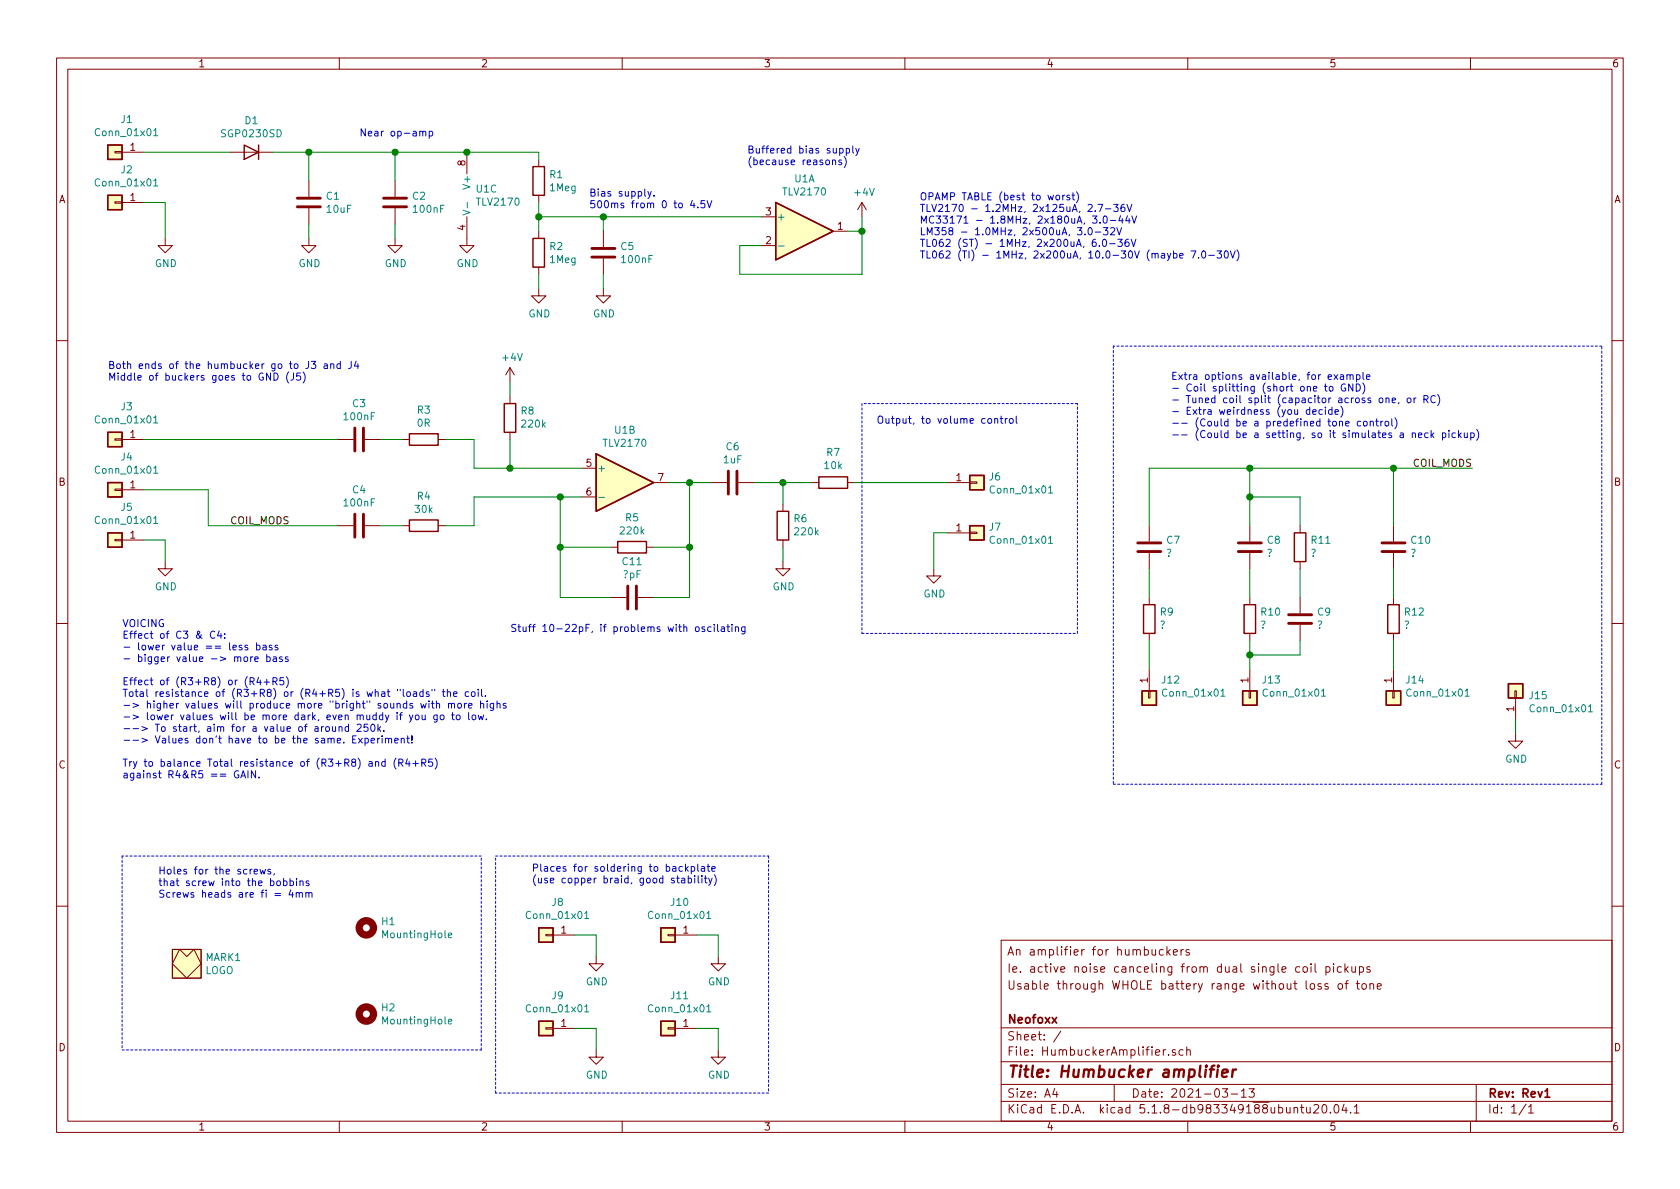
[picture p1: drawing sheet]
<svg xmlns="http://www.w3.org/2000/svg" width="297mm" height="210mm" viewBox="0 0 297 210" stroke-linecap="round" stroke-linejoin="round" font-family="sans-serif">
<g fill="none" stroke="#840000" stroke-width=".18">
<path d="M10 10.3h277v189.9h-277zM12 12.2h273v186.1h-273zM60 10.3v1.9M110 10.3v1.9M160 10.3v1.9M210 10.3v1.9M260 10.3v1.9M20.3 35.7h1.3v.2h-1.3zM20.3 26.8h1.3v.2h-1.3zM21.6 35.8h3.8M21.6 26.9h3.8M40.6 26.9h7.7"/>
<path d="M54.6 32v2.8M54.6 36.8v2.8M69.8 32v2.8M69.8 36.8v2.8M82.5 38.3v5.1h1.3l-1.3 1.3-1.2-1.3h1.2M82.5 26.9v3.8M95.2 28.2v1.3M95.2 34.5v1.3M134.6 38.3h2.6M152.4 35.8l-.8 1.3M152.4 35.8v2.5M152.4 35.8l.8 1.3"/>
<path d="M29.2 42.2v1.2h1.3l-1.3 1.3-1.3-1.3h1.3M54.6 42.2v1.2h1.3l-1.3 1.3-1.3-1.3h1.3M69.8 42.2v1.2h1.3l-1.3 1.3-1.2-1.3h1.2M95.2 51v1.3h1.3l-1.3 1.3-1.2-1.3h1.2M95.2 40.9v1.3M95.2 47.2v1.3M106.7 51v1.3h1.2l-1.2 1.3-1.3-1.3h1.3M106.7 40.9v2.8M106.7 45.7v2.8M134.6 43.4h2.6M147.3 40.9h2.6M10 60.2h2"/>
<path d="M20.3 77.6h1.3v.2h-1.3zM21.6 77.7h3.8M59.7 77.7h2.8M64.5 77.7h2.8M71.1 77.7h1.3M77.5 77.7h1.2M90.2 65l-.8 1.3M90.2 65v2.6M90.2 70.1v1.3M90.2 76.4v1.3M90.2 65l.7 1.3M285 60.2h2"/>
<path d="M20.3 95.4h1.3v.2h-1.3zM20.3 86.5h1.3v.2h-1.3zM21.6 95.5h3.8M21.6 86.6h3.8M29.2 99.3v1.3h1.3l-1.3 1.2-1.3-1.2h1.3M59.7 93h2.8M64.5 93h2.8M71.1 93h1.3M77.5 93h1.2M102.9 82.8h2.5M102.9 87.9h2.5M107.9 96.8h1.3"/>
<path d="M114.3 96.8h1.3M115.6 85.3h2.5M125.7 85.3h2.8M130.6 85.3h2.7M138.4 99.3v1.3h1.3l-1.3 1.2-1.2-1.2h1.2M138.4 89.1v1.3M138.4 95.5v1.3M143.5 85.3h1.3M149.9 85.3h1.2M167.6 85.3h3.8M167.6 94.2h3.8M171.4 94.1h1.3v.3h-1.3z"/>
<path d="M171.4 85.2h1.3v.3h-1.3zM203.2 93v2.8M203.2 97.8v2.8M221 93v2.8M221 97.8v2.8M229.9 93v1.2M229.9 99.3v1.3M246.4 93v2.8M246.4 97.8v2.8M10 110.3h2M107.9 105.7h2.8M112.8 105.7h2.8"/>
<path d="M165.1 100.6v1.2h1.3l-1.3 1.3-1.3-1.3h1.3M203.2 105.7v1.2M203.2 112v1.3M203.2 118.4v3.8M221 105.7v1.2M221 112v1.3M221 118.4v3.8M229.9 105.7v2.8M229.9 110.5v2.8M246.4 105.7v1.2M246.4 112v1.3M246.4 118.4v3.8"/>
<path d="M285 110.3h2M203.1 122.2h.2v1.2h-.2zM220.9 122.2h.2v1.2h-.2zM246.3 122.2h.2v1.2h-.2zM267.8 122.2h.3v1.2h-.3zM268 129.8v1.3h1.2l-1.2 1.2-1.3-1.2h1.3M268 123.4v3.8M10 160.2h2M30.5 167.9h5.1v5.1h-5.1zM31.7 167.9l1.3 1.3 1.3-1.3 1.3 2.5-2.6 2.6-2.5-2.6zM96.5 165.2h1.3v.3h-1.3zM97.8 165.3h3.8"/>
<path d="M105.4 169.2v1.2h1.3l-1.3 1.3-1.3-1.3h1.3M118.1 165.2h1.3v.3h-1.3zM119.4 165.3h3.8M127 169.2v1.2h1.3l-1.3 1.3-1.3-1.3h1.3M177 166.3h108v32h-108zM205.7 168l-.4-.1-.3 .3 .1 .6h.6M206.3 167.4v1.5M206.5 168.3l.4 .6M206.9 167.9l-.6 .6M207.5 168.4l.7-.1-.1-.3-.4-.1-.2 .2v.7h.6M208.8 167.9v1M209.2 167.9l-.4 .3"/>
<path d="M210.3 168a.37 .37 0 0 0-.6 .1l.1 .2 .5 .2v.1l-.2 .3-.4-.1M229.8 171l-.4-.1-.3 .3 .1 .6 .2 .1h.4M230.5 171.1l.2-.2 .4 .2v.7l-.2 .1-.4-.1zM231.7 174.1l.3-.2 .4 .2v.7l-.2 .1-.5-.1zM231.8 170.4v.2M231.8 170.9v1M232.5 170.4v1.3l.2 .2M233.6 174l-.4-.1-.2 .2 .1 .3 .5 .1v.3h-.6M234.4 171l.5-.1 .3 .3-.2 .7h-.6M234.4 170.9v1.5M234.8 174l-.4-.1-.2 .2 .1 .3 .5 .1v.3h-.6M235.8 170.4v.2"/>
<path d="M235.8 170.9v1M236.7 174.1l.2-.2 .4 .2 .1 .5-.2 .2-.3 .1-.2-.1zM237.2 171l-.5-.1-.3 .3 .2 .7h.6M237.8 173.9h.6M237.8 170.4v1.5M237.9 171.4l.5 .5M238.4 173.4l-.3 .1-.1 .2v1.2M238.4 170.9l-.6 .6M239 170.9l.1 1h.3l.2-.1M239.6 170.9v1M239.8 173.9h.6M240 173.4v1.3l.4 .2"/>
<path d="M240.4 171l.4-.1 .3 .3-.1 .6-.2 .1h-.4M240.4 170.9v1.5M240.9 174.1l.2-.2 .4 .2v.7l-.2 .1-.4-.1zM242.2 174.1l.1-.1a.37 .37 0 0 1 .6 .1v.8M242.2 171l-.3-.1-.2 .2v.3l.5 .1v.4h-.5M242.2 173.9v1M243.5 174.4l.7-.1-.1-.3-.4-.1-.2 .2 .1 .7h.5M285 160.2h2M60 198.3v1.9M96.5 181.7h1.3v.3h-1.3zM97.8 181.9h3.8M105.4 185.7v1.2h1.3l-1.3 1.3-1.3-1.3h1.3"/>
<path d="M110 198.3v1.9M118.1 181.7h1.3v.3h-1.3zM119.4 181.9h3.8M127 185.7v1.2h1.3l-1.3 1.3-1.3-1.3h1.3M160 198.3v1.9M177 194.8h108M177 191.8h108M177 187.8h108M177 181.8h108M186.5 192.5l-.4 1h1M186.8 193v1M187.6 182.3l-1.3 2"/>
<path d="M197 191.8v3M206.1 185.6l-.3 .1-.1 .2M206.6 186.5v.1M207.8 185.7l-.3-.1-.2 .2v.2l.5 .2v.3h-.5M209.2 185.7l-.4-.1-.3 .3v.6l.3 .1 .4-.1M209.8 185.7l.2-.1 .4 .1 .1 .9M209.8 185.1v1.5M210 198.3v1.9M216.1 192.5h.9l-.4 .6 .4 .1v.7l-.2 .1-.7-.1M217.7 193.5h1.1M219.5 193l.4-.5v1.5M219.5 194h.8"/>
<path d="M220.8 192.5h1l-.5 .6 .4 .1v.7l-.2 .1-.7-.1M228.8 196l.2-.2 .4 .1v.9M228.8 195.8v1M229.9 195.8h.6M230.1 195.3v1.3l.4 .2M231 195.8v.8a.37 .37 0 0 0 .6 .1M231.6 195.8v1M232.3 195.5l.2-.2h.4l.2 .2v.3v.2l-.9 .8h.9M233.9 195.4l.2-.1a.8 .8 0 0 1 .5 .8 .8 .8 0 0 1-.5 .7 1 1 0 0 1-.2-1.4zM235.2 196.7v.1M236 195.5l.2-.2a.8 .8 0 0 1 .5 .8 .8 .8 0 0 1-.5 .7l-.2-.1-.1-.4zM237.6 195.2l-.3 1.1h.9"/>
<path d="M238 195.8v1M238.8 196.7v.1M239.4 195.8l.5-.5v1.5M239.4 196.8h.9M260 198.3v1.9M261 191.8v6.5M269.8 195.2l-1.2 2M270.3 195.8l.4-.5v1.5M270.3 196.8h.8"/>
</g>
<path d="M273.2 193l.4-.5v1.5M273.2 194h.8" fill="none" stroke="#840000" stroke-width=".3"/>
<path d="M213.9 189.1h.8M214.7 188.4l-.4 .1-.1 .2-.2 1.7M215.3 189.1l-.2 1.3M215.4 188.4v.2l.1-.1-.1-.1v.2M216.1 189.8l1-.2-.1-.4-.5-.1-.4 .3v.9l.2 .1 .6-.1M218 189.1l-.2 1.3M218.6 189.1a.5 .5 0 0 0-.6 .4" fill="none" stroke="#840000" stroke-width=".41"/>
<g fill="none" stroke="#840000" stroke-width=".25">
<path d="M19 34.5h2.6v2.6h-2.6zM19 25.6h2.6v2.6h-2.6zM43.2 25.6l2.5 1.3-2.5 1.3zM45.7 25.6v2.6M94.2 29.5h2.1v5h-2.1zM137.2 35.8l10.1 5.1-10.1 5.1zM94.2 42.2h2.1v5h-2.1zM19 76.4h2.6v2.6h-2.6zM72.4 76.7h5.1v2h-5.1zM89.2 71.4h2v5h-2zM19 94.2h2.6v2.6h-2.6zM19 85.3h2.6v2.6h-2.6z"/>
<path d="M72.4 91.9h5.1v2.1h-5.1zM105.4 80.3l10.2 5-10.2 5.1zM109.2 95.8h5.1v2h-5.1zM137.4 90.4h2v5.1h-2zM144.8 84.3h5.1v2.1h-5.1zM171.4 93h2.6v2.5h-2.6zM171.4 84.1h2.6v2.5h-2.6zM228.9 94.2h2v5.1h-2zM202.2 106.9h2v5.1h-2zM220 106.9h2v5.1h-2zM245.4 106.9h2v5.1h-2zM201.9 122.2h2.6v2.5h-2.6z"/>
<path d="M219.7 122.2h2.5v2.5h-2.5zM245.1 122.2h2.5v2.5h-2.5zM266.7 120.9h2.5v2.5h-2.5zM95.2 164.1h2.6v2.5h-2.6zM116.8 164.1h2.6v2.5h-2.6zM95.2 180.6h2.6v2.5h-2.6zM116.8 180.6h2.6v2.5h-2.6z"/>
</g>
<g fill="none" stroke="#840000" stroke-width=".51">
<path d="M52.6 36.6h4M52.6 35h4M67.8 36.6h4.1M67.8 35h4.1M104.6 45.5h4.1M104.6 43.9h4.1M62.7 75.7v4.1M64.3 75.7v4.1M62.7 90.9v4.1M64.3 90.9v4.1M128.8 83.3v4.1M130.3 83.3v4.1"/>
<path d="M201.2 96h4M201.2 97.5h4M218.9 96h4.1M218.9 97.5h4.1M244.3 96h4.1M244.3 97.5h4.1M111 103.6v4.1M112.5 103.6v4.1M227.8 108.7h4.1M227.8 110.2h4.1"/>
</g>
<g fill="#ffffc2" stroke="#ffffc2" stroke-width=".18">
<path d="M201.9 122.2h2.6v2.5h-2.6z"/>
<path d="M219.7 122.2h2.5v2.5h-2.5z"/>
<path d="M245.1 122.2h2.5v2.5h-2.5z"/>
<path d="M19 94.2h2.6v2.6h-2.6z"/>
<path d="M95.2 164.1h2.6v2.5h-2.6z"/>
<path d="M95.2 180.6h2.6v2.5h-2.6z"/>
<path d="M171.4 93h2.6v2.5h-2.6z"/>
<path d="M171.4 84.1h2.6v2.5h-2.6z"/>
<path d="M116.8 164.1h2.6v2.5h-2.6z"/>
<path d="M19 85.3h2.6v2.6h-2.6z"/>
<path d="M19 76.4h2.6v2.6h-2.6z"/>
<path d="M19 34.5h2.6v2.6h-2.6z"/>
<path d="M19 25.6h2.6v2.6h-2.6z"/>
<path d="M116.8 180.6h2.6v2.5h-2.6z"/>
<path d="M30.5 167.9h5.1v5.1h-5.1z"/>
<path d="M266.7 120.9h2.5v2.5h-2.5z"/>
<path d="M105.4 80.3l10.2 5-10.2 5.1z"/>
<path d="M137.2 35.8l10.1 5.1-10.1 5.1z"/>
</g>
<g fill="none" stroke="#008484" stroke-width=".18">
<path d="M27.2 32l.3-.4v1.3M27.2 23.1l.3-.4v1.3M27.2 32.9h.7M27.2 24h.7M81.8 37.2l1.3 .4-1.3 .4M82.6 35.8v.9M137.6 43.5h1M27.2 73.9l.3-.4v1.3M27.2 74.8h.7M27.2 91.7l.3-.4v1.3M27.2 82.8l.3-.4v1.3M27.2 92.6h.7"/>
<path d="M27.2 83.7h.7M105.9 88h1M185.4 95.2l.4-.4v1.3M185.4 86.3l.4-.4v1.3M185.4 96.1h.7M185.4 87.2h.7M215.9 122.2l.3-.4v1.3M215.9 123.1h.7M233.7 122.2l.3-.4v1.3M233.7 123.1h.7M259.1 122.2l.3-.4v1.3M259.1 123.1h.7"/>
<path d="M280.8 125l.4-.4v1.3M280.8 125.9h.8M79.3 165.4l.6-.1-.1-.3h-.3l-.2 .2v.6h.5M103.4 161.5l.3-.3v1.2M103.4 178l.3-.3v1.2M103.4 162.4h.7M103.4 178.9h.7M125 161.5l.3-.3v1.2M125 178l.3-.3v1.2M125 162.4h.7M125 178.9h.7M79.3 180.6l.6-.1-.1-.2-.3-.1-.2 .2v.6h.5"/>
</g>
<g fill="none" stroke="#840000" stroke-width="1.3">
<circle cx="64.8" cy="164.1" r="1.27"/>
<circle cx="64.8" cy="179.3" r="1.27"/>
</g>
<g fill="none" stroke="#0000c2" stroke-width=".18" stroke-dasharray=".4 .4">
<path d="M152.4 71.4v40.6M190.5 71.4h-38.1M196.8 61.2v77.5M283.2 61.2h-86.4M152.4 112h38.1M190.5 112v-40.6M196.8 138.7h86.4M283.2 138.7v-77.5M21.6 151.4v34.3M85.1 151.4h-63.5M87.6 151.4h48.3M135.9 151.4v41.9"/>
<path d="M21.6 185.7h63.5M85.1 185.7v-34.3M87.6 193.3v-41.9M135.9 193.3h-48.3"/>
</g>
<g fill="none" stroke="#008400" stroke-width=".18">
<path d="M25.4 35.8h3.8v6.4M25.4 26.9h15.2M48.3 26.9h46.9v1.3M54.6 26.9v5.1M54.6 39.6v2.6M69.8 26.9v5.1M69.8 39.6v2.6M95.2 38.3h39.4M95.2 35.8v5.1M106.7 38.3v2.6M152.4 38.3v10.2h-21.6v-5.1h3.8M95.2 48.5v2.5"/>
<path d="M106.7 48.5v2.5M149.9 40.9h2.5M25.4 77.7h34.3M67.3 77.7h3.8M78.7 77.7h5.1v5.1h19.1M90.2 67.6v2.5M90.2 77.7v5.1M25.4 86.6h11.4v6.4h22.9M25.4 95.5h3.8v3.8M67.3 93h3.8M99.1 87.9v17.8h8.8M99.1 96.8h8.8"/>
<path d="M102.9 87.9h-19.1v5.1h-5.1M115.6 96.8h6.3M118.1 85.3h7.6M121.9 85.3v20.4h-6.3M133.3 85.3h10.2M138.4 85.3v3.8M138.4 96.8v2.5M151.1 85.3h16.5M167.6 94.2h-2.5v6.4M221 82.8v10.2M221 87.9h8.9v5.1M246.4 82.8v10.2"/>
<path d="M260.3 82.8h-57.1v10.2M203.2 100.6v5.1M203.2 113.3v5.1M221 100.6v5.1M221 113.3v5.1M229.9 100.6v5.1M229.9 113.3v2.5h-8.9M246.4 100.6v5.1M246.4 113.3v5.1M268 127.2v2.6M101.6 165.3h3.8v3.9M123.2 165.3h3.8v3.9"/>
<path d="M101.6 181.9h3.8v3.8M123.2 181.9h3.8v3.8"/>
</g>
<g fill="none" stroke="#0000c2" stroke-width=".18">
<path d="M74.2 23.3l.2-.1 .3 .1 .1 .7M74.8 23.4l.1-.2 .3 .1 .1 .7M75.9 23.3l.4-.1 .2 .2-.1 .6h-.5M75.9 23.2v1.3M114 33.4v1.1l.2 .2M114.6 33.9l.3 .8M115.1 33.9l-.4 1.1-.1 .1M115.6 34.6v.1M122.4 35.4l-.3 .9h.8M122.7 35.9v.8M123.4 36.6v.1M124.6 35.5h-.6l-.1 .6 .2-.1h.4l.1 .6-.2 .1-.5-.1"/>
<path d="M125 35.5l.4 1.2 .5-1.2M147.2 28.4l.2-.1h.3l.1 .8M148.5 26.3l.3-.1 .3 .3-.2 .5h-.4M148.8 28.3h-.3l-.2 .2 .1 .1 .4 .2v.3h-.5M149.3 27.7a1.4 1.4 0 0 1 0 1.9M149.6 26.3l.4-.1 .2 .3-.1 .5h-.5M149.6 26.2v1.3M150.8 25.8v1.1l.2 .2M151.3 26.2l.3 .9M151.9 26.2l-.4 1.2-.2 .1M186.8 34.6l.3-.1 .2 .1-.1 .7-.3 .1-.2-.3zM187.9 34.5v.9"/>
<path d="M188.3 34.5l-.4 .2M189.1 34.6l-.3-.1-.2 .2 .1 .2 .4 .1v.3h-.5M189.5 34.5h.5M189.7 34.1v1.1l.3 .2M190.3 33.9a1.47 1.47 0 0 1 0 1.9M193.2 38.2h.8l-.5 .5 .4 .1 .1 .4-.3 .3-.5-.2M193.6 37.3v.1M194.1 36.1h.9l-.6 1.3M194.5 39.3v.2M195.1 38.3l.3-.1a.69 .69 0 0 1 .4 .6 .69 .69 0 0 1-.4 .7l-.3-.2-.1-.3zM195.5 36.9h.9M196.3 39h1"/>
<path d="M196.9 36.1h.8l-.4 .5 .3 .1v.7h-.5l-.2-.1M198.1 38.1l-.3 .9h.8M198.4 38.6v.9M198.8 36.1l-.4 .1a.87 .87 0 0 0 0 1.2l.5-.1v-.6l-.5-.1-.2 .3M199.3 36.1l.4 1.3 .4-1.3M199.3 38.1l-.3 .9h.8M199.6 38.6v.9M200.1 38.2l.4 1.3 .5-1.3M191.8 41.4v.1M192.5 40.4l.2-.1a.67 .67 0 0 1 .4 .6 .67 .67 0 0 1-.4 .6l-.3-.2v-.3zM193.6 41h1M193.7 42.3l-.4 .1a.87 .87 0 0 0 0 1.2l.5-.1v-.6l-.5-.1-.2 .2"/>
<path d="M194.4 43.5v.1M195 42.4l.2-.1a.67 .67 0 0 1 .5 .6 .67 .67 0 0 1-.5 .7l-.2-.2-.1-.3zM195.1 40.3h.8l-.4 .4 .3 .2v.5l-.1 .1-.6-.1M196.2 43.1h1M196.4 40.4l.4-.1 .3 .3-.8 .9h.8M197.5 40.3l.4 1.2 .4-1.2M197.6 42.3h.8l-.4 .5 .4 .1v.6l-.2 .1-.6-.1M199.5 42.3l-.4 .1-.2 .5 .1 .6 .2 .1 .3-.1 .1-.1-.1-.5-.3-.1-.3 .2M200 42.3l.4 1.3 .4-1.3M207.5 44.9l.3-.1 .3 .2-.1 .6h-.5M207.5 44.4v1.2M208.6 45.2l.6-.1-.1-.2-.3-.1-.2 .2v.6h.5"/>
<path d="M210.6 44.4h.8l-.5 1.2M211.9 45.5v.1M212.6 44.5l.2-.1a.67 .67 0 0 1 .4 .6 .67 .67 0 0 1-.4 .6l-.4-.4zM213.7 45.2h1M215.2 44.4h.8l-.5 .5 .4 .1 .1 .4-.3 .2-.5-.1M216.6 44.5l.1-.1a.67 .67 0 0 1 .5 .6 .67 .67 0 0 1-.5 .6l-.1-.1-.1-.3zM217.5 44.4l.5 1.2 .4-1.2M218.7 44.2a1.47 1.47 0 0 1 0 1.9M47.8 66v1.2l-.7-1.2v1.2M48.4 66a.64 .64 0 0 1 .8 .6 .64 .64 0 0 1-.8 .6zM51.1 65.8a1.4 1.4 0 0 0 0 1.9M51.9 66v.9a.39 .39 0 0 1-.5 .3"/>
<path d="M53.1 66h-.6l-.1 .6 .2-.2 .5 .2v.5l-.2 .1-.5-.1M53.6 65.8a1.47 1.47 0 0 1 0 1.9M54.6 63.9v.9a.39 .39 0 0 1-.5 .4M55 63.9h.8l-.4 .5 .4 .1v.4l-.2 .3-.6-.2M57.3 64.4h.5l.1 .8M57.9 64.6l-.4 .1-.2 .2v.2h.6M58.5 64.5l.2-.2 .3 .1v.8M58.5 64.3v.9M60.2 64.4l-.4-.1-.2 .3 .1 .5h.5M60.2 63.9v1.3M62.1 63.9v.9a.39 .39 0 0 1-.5 .4M63 63.8l-.3 .9h.7"/>
<path d="M63.3 64.3v.9M174.8 74.1l.3-.1 .2 .2-.1 .6h-.3l-.2-.2zM175.9 74.1l.1-.1 .4 .1v.7M175.9 74v.8M176.8 74h.5M177 73.6v1.1l.3 .1M177.7 74v.8M178.1 74l-.4 .2M178.6 74.1l.3-.1 .2 .2-.1 .6h-.3l-.2-.2zM179.7 73.6v1.1l.2 .1M231.6 72.5l-.4-.1-.2 .3 .1 .5h.5M231.6 72v1.3"/>
<path d="M232.1 72.8l.6-.1v-.2l-.4-.1-.2 .2 .1 .6h.5M233.8 72.5l-.3-.1-.3 .3 .1 .5h.5M234.2 68.3h.4M234.3 67.9v1.1l.3 .2M234.3 72.4v.9M235.1 68.4l.3-.1 .3 .2-.1 .6-.3 .1-.2-.2zM235.5 72.5l-.4-.1-.2 .3 .1 .5h.5M235.5 72v1.3M235.9 66.3l.6 .8M236 72.8l.7-.1-.1-.2-.4-.1-.2 .2 .1 .6h.5M236.5 66.3l-.6 .8M237 66.3h.5l.1 .8"/>
<path d="M237.1 71.8a1.4 1.4 0 0 1 0 2M237.6 66.6h-.5l-.1 .2v.3h.6M237.8 68a.59 .59 0 0 0-.7 .5 .59 .59 0 0 0 .7 .6l.1-.5h-.2M237.9 74.9l.6-.1v-.3h-.4l-.2 .2 .1 .6h.5M238.2 66.4l.1-.1h.3l.1 .8M238.2 66.3v.8M238.7 66.4l.2-.1h.3v.8M239.2 67.9v1.3l-.7-1.3v1.3M239.8 67.9a.64 .64 0 0 1 .7 .6 .64 .64 0 0 1-.7 .7zM239.9 66.3h.3l.3 .2-.2 .6h-.4M239.9 66.3v1.2M240.6 74.5h-.4l-.2 .2 .1 .6h.5"/>
<path d="M240.9 67.7a1.47 1.47 0 0 1 0 1.9M241 65.8v1.1l.2 .2M241.2 74.5h.3l.2 .2-.1 .6h-.3l-.2-.1zM241.6 66.7l.6-.1-.1-.3h-.3l-.2 .1 .1 .7h.4M242.3 74.6l.1-.1h.3l.1 .8M242.3 74.5v.8M243.2 74.5h.5M243.4 74.1v1.1l.3 .1M244 70.4h.3l.1 .1v.7h-.3l-.3-.2zM244.1 74.5v.8M244.5 74.5l-.4 .2M245 74.5h.3l.2 .2-.1 .6h-.3l-.2-.1z"/>
<path d="M245.1 70.5l.1-.1h.3l.1 .8M245.1 70.4v.8M246.1 74.1v1.1l.2 .1M246.2 70.8l.5-.1v-.3h-.4l-.1 .2v.6h.5M246.6 73.9a1.47 1.47 0 0 1 0 1.9M247.3 71.2l-.1 .2M247.6 76.6h.5v.8M248.1 76.9h-.4l-.2 .2 .1 .2h.5M248.9 70.4h.3l.3 .2-.1 .6h-.4l-.2-.2zM249.7 76.7l.2-.2 .3 .1 .1 .8M249.7 76.5v.9M250 70.4v.8"/>
<path d="M250.4 70.4l-.4 .2M250.8 77l.6-.1-.1-.3-.3-.1-.2 .2 .1 .6h.4M251.8 70.6h.6l.1-.2-.1-.3-.2-.2h-.4v1.3M252.1 70.6l.4 .6M252.5 76.6l-.4-.1-.2 .3 .1 .5h.5M253 76.1v1.3M253.2 76.9l.3 .5M253.5 76.5l-.5 .5M253.8 70.1a.51 .51 0 0 0-.7 0 .51 .51 0 0 0-.1 .6 .46 .46 0 0 0 .2 .5 .46 .46 0 0 0 .6-.1M254.2 69.8a1.4 1.4 0 0 1 0 1.9M255 76.6l.4-.1 .2 .3-.1 .5h-.5M255 76.5v1.3"/>
<path d="M256.2 76.1v.1M256.2 76.5v.9M257.3 76.6l-.3-.1-.3 .3 .1 .5h.5M257.9 76.1v1.3M258 76.9l.4 .5M258.4 76.5l-.5 .5M258.9 76.5l.1 .8 .3 .1 .1-.1M259.4 76.5v.9M260 76.6l.4-.1 .3 .3-.2 .5h-.5M260 76.5v1.3M261.1 75.9a1.47 1.47 0 0 1 0 2M38 111.7a.6 .6 0 0 0-.9 .5 .6 .6 0 0 0 .6 .7l.3-.2"/>
<path d="M38.8 111.6l-.3 .8h.7M39.1 112v.9M39.7 112.7v.2M39.7 112.1v.1M42.7 114.1h-.2l-.2 .2v.1l.4 .2v.3h-.4M43.2 116.3l.2-.2 .3 .2 .1 .5-.1 .1-.3 .1-.2-.1zM43.8 114.1h-.3l-.2 .2 .1 .1 .4 .2v.3h-.5M44.3 116.1v.9M44.7 116.1l-.4 .3M45.1 116.6l.6-.1-.1-.3-.4-.1-.1 .2v.6h.5M45.4 114.1h.3l.3 .2-.2 .6h-.4M45.4 113.7v1.2"/>
<path d="M45.7 119.8l-.3 .9h.8M46.5 114.1h.5l.1 .8M47.1 114.4h-.5l-.1 .2v.3h.6M47.2 116.2l.3-.1 .3 .3-.1 .5h-.5M47.2 115.7v1.3M48.1 114.1h-.3l-.2 .2 .1 .1 .4 .2v.3h-.5M48.3 116.2h.5l.1 .8M48.9 116.5h-.5l-.1 .2 .1 .3 .5-.1M49.1 114.1h-.3l-.2 .2 .1 .1 .4 .2v.3h-.5M49.9 116.2l-.3-.1-.2 .2 .1 .2 .4 .1v.3h-.5M50.1 119.8h-.6v.6l.2-.1 .4 .1v.6l-.1 .1-.5-.1M50.6 119.7a1.47 1.47 0 0 1 0 1.9"/>
<path d="M50.9 116.2l-.3-.1-.2 .2 .1 .2 .4 .1v.3h-.5M123.1 110.9l.3-.1 .2 .3-.1 .5-.3 .1-.2-.1zM124.6 110.9l-.3-.1-.2 .2 .1 .2 .4 .1v.3h-.5M125.7 110.9l-.3-.1-.3 .3 .1 .5h.5M126.3 110.4v.1M126.3 110.8v.9M126.9 110.4v1.1l.2 .2M127.6 110.9h.4l.1 .8M128.1 111.1l-.4 .1-.2 .2 .2 .3 .4-.1M128.5 110.8h.5M128.7 110.4v1.1l.3 .2M129.4 110.4v.1"/>
<path d="M129.4 110.8v.9M130 111l.2-.2 .3 .1 .1 .8M130 110.8v.9M131.7 110.8v1.1l-.2 .2-.3-.1M131.7 110.9l-.3-.1-.3 .3 .1 .5h.5M42.2 136.4a.59 .59 0 0 0-.8 .5 .59 .59 0 0 0 .8 .6v-.5h-.2M42.6 137.6l.4-1.3 .4 1.3M42.7 137.2h.6M43.8 136.3v1.3M45.2 136.3v1.3l-.8-1.3v1.3M45.8 137.4v.2M46 120.3v.8"/>
<path d="M46.7 120.6h1M47.2 120.1v1M48.3 120.5l.6-.1 .1-.1-.1-.3-.2-.2h-.4v1.3M48.6 120.5l.4 .6M55.7 128.5h.5v.8M56.2 128.8h-.4l-.1 .2v.3h.5M56.8 128.5v.8M57.2 128.5l-.4 .2M57.6 128.6l.2-.1 .4 .1v.5l-.1 .2h-.3l-.2-.1zM58.8 128.5l.1 .8h.3l.1-.1M59.3 128.5v.8M59.9 128.6l.2-.1h.3l.1 .8"/>
<path d="M59.9 128.5v.8M61.6 128.5h-.3l-.3 .2 .1 .6h.5M61.6 128.1v1.2M62.4 130.7h.4M63 130.1h-.6v1.3h.6M63.1 128.2l.5-.1 .3 .3-.1 .2-.7 .7h.8M63.4 130.6l.7 .8M64.1 130.6l-.7 .8M64.5 130.6h.4l.2 .2-.1 .5h-.5M64.5 130.6v1.2M65 128.1h-.6l-.1 .6 .2-.2 .5 .2v.5l-.2 .1-.5-.1M65.6 131l.6-.1v-.3h-.4l-.2 .1 .1 .6h.5"/>
<path d="M65.7 128.2l.2-.1a.67 .67 0 0 1 .4 .6 .67 .67 0 0 1-.4 .6l-.3-.2v-.3zM66.4 134.8l.2-.1h.3l.1 .8M66.4 134.7v.8M66.8 130.6v.8M66.8 128.1v1.2M67 128.8l.3 .5M67.1 130.6h-.2l-.1 .2M67.3 128.5l-.5 .5M67.6 130.1v.1M67.6 130.6v.8M67.9 129.2v.1M68.1 134.7h-.4l-.2 .2 .1 .6h.5"/>
<path d="M68.1 134.2v1.3M68.1 130.7l.3-.1h.2l.1 .8M68.1 130.6v.8M68.7 130.7l.2-.1h.3v.8M69.8 131l.6-.1-.1-.3h-.3l-.2 .1v.6h.5M70 134.1a1.47 1.47 0 0 0 0 1.9M70.5 134.9l.6-.1 .1-.1v-.3l-.2-.2h-.5v1.3M70.8 134.9l.4 .6M70.9 130.7l.2-.1h.3l.1 .8M70.9 130.6v.8M71.9 130.6h.5M72 122.4l.2-.1 .3 .1 .1 .5-.2 .2-.2 .1-.2-.2z"/>
<path d="M72 134.2l-.3 .9h.8M72.1 130.1v1.1l.3 .2M72.3 134.7v.8M72.4 126.4l.3 .9M72.8 131.3v.1M72.8 130.1v.8M73 126.4l-.4 1.2-.2 .1M73 135h1M73.1 122.4h.5l.1 .8M73.5 134.5v1M73.5 126.5l.3-.1 .3 .3-.1 .5-.3 .1-.2-.2zM73.7 122.6l-.5 .1-.1 .2 .1 .3 .5-.1"/>
<path d="M74.4 124.4l.2 .8 .3-.6 .2 .6 .3-.8M74.6 134.9l.6-.1v-.4l-.1-.2h-.5v1.3M74.6 126.4l.1 .8 .3 .1 .2-.2M74.8 122.4l-.4-.1-.2 .2 .1 .6h.5M74.8 121.9v1.3M74.9 134.9l.4 .6M75.2 126.4v.9M75.8 122.4l-.3-.1-.1 .2v.2l.4 .1v.3h-.4M75.8 123.9v.2M75.8 124.4v.8M76.3 124.4h.5M76.4 121.9v.2"/>
<path d="M76.5 123.9v1.1l.3 .2M76.5 134.2h-.7v.6l.2-.1 .5 .1v.6l-.2 .1-.5-.1M76.9 121.9v.2M76.9 134.1a1.47 1.47 0 0 1 0 1.9M77.2 124.5l.1-.1h.3l.1 .8M77.2 123.9v1.3M77.3 126.4l-.1 1.2-.2 .1-.2-.1M77.3 126.5l-.4-.1-.2 .3 .1 .5h.5M78 126.5l.3-.1 .2 .3-.1 .5-.3 .1-.3-.3zM78.2 122.3h.5M78.4 121.9v1.1l.3 .2M79.1 122.4l.2-.1 .3 .1 .1 .8"/>
<path d="M79.1 121.9v1.3M79.3 124.5l.2-.1h.3v.8M79.3 124.4v.8M79.8 124.6l.2-.2h.3l.1 .8M79.8 126.4h.5M80 126v1.1l.3 .2M80.2 122.7l.6-.1-.1-.2-.3-.1-.2 .2 .1 .6h.4M80.8 126.5l.3-.1 .3 .3-.2 .5-.3 .1-.2-.3zM81 124.5l.2-.1 .3 .1 .1 .5-.1 .2h-.3l-.2-.1zM82.1 124.4v.8M82.5 124.4l-.4 .2M82.9 122.4l-.4-.1-.3 .2 .2 .6h.5"/>
<path d="M82.9 124.8l.6-.1-.1-.3h-.4l-.1 .2v.6h.5M82.9 126v1.1l.1 .2M83.4 122.4l.2-.1 .3 .1 .1 .5-.1 .2-.3 .1-.2-.2zM83.5 126.6l.2-.2 .4 .2v.4l-.1 .2-.3 .1-.2-.2zM84.6 121.9v.1M84.6 126.4l.2 .9 .2-.6 .3 .6 .2-.9M84.6 122.3v.9M85 124.5l.1-.1h.3l.1 .8M85 123.9v1.3M85.1 121.9v1.1l.2 .2M85.8 123v.2M86 127.1v.2"/>
<path d="M86.1 123.9v.2M86.1 124.4v.8M87.3 124.4v1l-.3 .2h-.3M87.3 124.4h-.4l-.2 .2 .1 .6h.5M87.9 124.5l.2-.1h.3v.8M87.9 123.9v1.3M89.5 124.4h-.3l-.2 .2v.1l.5 .2v.3h-.5M44.9 154.1l.6-.1v-.2l-.4-.1-.2 .2 .1 .6h.5M46 153.7l.2 .9 .3-.7 .2 .7 .2-.9M47.8 153.8l-.3-.1-.2 .2 .1 .2 .4 .1v.3h-.5M48.5 154.5l-.1 .2M49 155.8h.4l.1 .1v.7h-.3l-.3-.2z"/>
<path d="M50.1 155.8h.4l.2 .2-.1 .6h-.5M50.1 155.3v1.3M51.3 155.8h.3l.3 .2-.1 .6h-.5M51.3 155.3v1.3M51.4 157.3l-.3 .9h.8M51.7 157.8v.9M52.4 158l.2-.2 .3 .1v.8M52.4 157.8v.9M52.4 155.3v.2M52.4 155.8v.8M52.9 158l.2-.2 .3 .1 .1 .8M53 155.9l.2-.1h.3l.1 .8"/>
<path d="M53 155.8v.8M54.1 158l.2-.2 .3 .1v.8M54.1 157.8v.9M54.6 155.8h-.3l-.2 .2 .1 .1 .4 .2v.3h-.5M54.6 158l.2-.2 .3 .1 .1 .8M120.5 155.3h.5l.1 .8M120.6 153.3l-.3-.1-.3 .3 .2 .5h.4M121.1 155.6h-.5l-.1 .2v.3h.6M121.2 152.8v1.3M121.3 153.6l.4 .5M121.7 155.3h.3l.3 .2-.1 .6h-.5M121.7 153.2l-.5 .5"/>
<path d="M121.7 154.9v1.2M122.2 153.3l.4-.1 .2 .3-.1 .5h-.5M122.2 153.2v1.3M122.8 154.9v.1M122.8 155.3v.8M123.4 152.8v1.1l.1 .2M123.4 154.9v1.1l.2 .1M124 153.3h.5l.1 .8M124.1 154.9v.1M124.1 155.3v.8M124.5 155.3h.5M124.6 153.5l-.4 .1-.2 .2v.2h.6"/>
<path d="M124.7 154.9v1.1l.3 .1M125 153.2h.5M125.2 152.8v1.1l.3 .2M125.3 155.3l.3 .8M125.9 153.6l.6-.1-.1-.2-.4-.1-.1 .2v.6h.5M125.9 155.3l-.4 1.1-.2 .2M126.3 154.7a1.47 1.47 0 0 1 0 1.9"/>
</g>
<g fill="#008400" stroke="#008400" stroke-width=".25">
<circle cx="221" cy="82.8" r=".51"/>
<circle cx="138.4" cy="85.3" r=".51"/>
<circle cx="121.9" cy="85.3" r=".51"/>
<circle cx="90.2" cy="82.8" r=".51"/>
<circle cx="99.1" cy="87.9" r=".51"/>
<circle cx="95.3" cy="38.3" r=".51"/>
<circle cx="152.4" cy="40.9" r=".51"/>
<circle cx="221" cy="115.8" r=".51"/>
<circle cx="246.4" cy="82.8" r=".51"/>
<circle cx="121.9" cy="96.8" r=".51"/>
<circle cx="221" cy="87.9" r=".51"/>
<circle cx="106.7" cy="38.3" r=".51"/>
<circle cx="99.1" cy="96.8" r=".51"/>
<circle cx="82.6" cy="26.9" r=".51"/>
<circle cx="54.6" cy="26.9" r=".51"/>
<circle cx="69.9" cy="26.9" r=".51"/>
</g>
<text font-size="2.8" fill="#840000" x="178" y="190.5">Title: Humbucker amplifier</text>
<g font-size="2.1" fill="#840000">
<text x="178" y="172">Ie. active noise canceling from dual single coil pickups</text>
<text x="178" y="169">An amplifier for humbuckers</text>
<text x="178" y="175">Usable through WHOLE battery range without loss of tone</text>
<text x="178" y="184">Sheet: /</text>
<text x="178" y="181">Neofoxx</text>
<text x="178" y="186.7">File: HumbuckerAmplifier.sch</text>
<text x="178" y="196.9">KiCad E.D.A. kicad 5.1.8-db983349188ubuntu20.04.1</text>
<text x="178" y="194.1">Size: A4</text>
<text x="200" y="194.1">Date: 2021-03-13</text>
<text x="263" y="194.1">Rev: Rev1</text>
<text x="263" y="196.9">Id: 1/1</text>
</g>
<g font-size="1.8" fill="#840000">
<text x="35" y="11.9">1</text>
<text x="85" y="11.9">2</text>
<text x="135" y="11.9">3</text>
<text x="185" y="11.9">4</text>
<text x="235" y="11.9">5</text>
<text x="285" y="11.9">6</text>
<text x="23" y="26.7">1</text>
<text x="82.3" y="29.3" transform="rotate(-90 82.3 29.3)">8</text>
<text x="10.4" y="35.9">A</text>
<text x="23" y="35.6">1</text>
<text x="285.4" y="35.9">A</text>
<text x="82.3" y="40.7" transform="rotate(-90 82.3 40.7)">4</text>
<text x="135.4" y="38.1">3</text>
<text x="148.1" y="40.6">1</text>
<text x="135.4" y="43.2">2</text>
<text x="23" y="77.5">1</text>
<text x="103.7" y="82.5">5</text>
<text x="10.4" y="85.9">B</text>
<text x="23" y="86.4">1</text>
<text x="103.7" y="87.6">6</text>
<text x="116.4" y="85.1">7</text>
<text x="169.1" y="85.1">1</text>
<text x="285.4" y="85.9">B</text>
<text x="23" y="95.2">1</text>
<text x="169.1" y="94">1</text>
<text x="202.9" y="120.7" transform="rotate(-90 202.9 120.7)">1</text>
<text x="220.7" y="120.7" transform="rotate(-90 220.7 120.7)">1</text>
<text x="246.1" y="120.7" transform="rotate(-90 246.1 120.7)">1</text>
<text x="267.7" y="125.8" transform="rotate(-90 267.7 125.8)">1</text>
<text x="10.4" y="135.9">C</text>
<text x="285.4" y="135.9">C</text>
<text x="99.2" y="165.1">1</text>
<text x="120.8" y="165.1">1</text>
<text x="10.4" y="185.9">D</text>
<text x="99.2" y="181.6">1</text>
<text x="120.8" y="181.6">1</text>
<text x="285.4" y="185.9">D</text>
<text x="35" y="199.9">1</text>
<text x="85" y="199.9">2</text>
<text x="135" y="199.9">3</text>
<text x="185" y="199.9">4</text>
<text x="235" y="199.9">5</text>
<text x="285" y="199.9">6</text>
</g>
<g font-size="1.8" fill="#008484">
<text x="21.4" y="21.8">J1</text>
<text x="43.3" y="22">D1</text>
<text x="17.2" y="24.1">Conn_01x01</text>
<text x="39.4" y="24.3">SGP0230SD</text>
<text x="17.2" y="33">Conn_01x01</text>
<text x="21.4" y="30.7">J2</text>
<text x="57.7" y="35.3">C1</text>
<text x="73" y="35.3">C2</text>
<text x="83.2" y="33.1" transform="rotate(-90 83.2 33.1)">V+</text>
<text x="84.3" y="34.1">U1C</text>
<text x="97.2" y="31.5">R1</text>
<text x="97.3" y="33.8">1Meg</text>
<text x="138.6" y="34.6">TLV2170</text>
<text x="140.5" y="32.3">U1A</text>
<text x="151.2" y="34.6">+4V</text>
<text x="57.9" y="37.6">10uF</text>
<text x="73.2" y="37.6">100nF</text>
<text x="84.4" y="36.4">TLV2170</text>
<text x="137.3" y="39">+</text>
<text x="27.4" y="47.2">GND</text>
<text x="52.8" y="47.2">GND</text>
<text x="68" y="47.2">GND</text>
<text x="80.7" y="47.2">GND</text>
<text x="97.2" y="44.2">R2</text>
<text x="97.3" y="46.5">1Meg</text>
<text x="109.8" y="44.2">C5</text>
<text x="110.1" y="46.5">100nF</text>
<text x="93.4" y="56.1">GND</text>
<text x="104.9" y="56.1">GND</text>
<text x="89" y="63.8">+4V</text>
<text x="17.2" y="74.9">Conn_01x01</text>
<text x="21.4" y="72.6">J3</text>
<text x="61" y="74.3">100nF</text>
<text x="62.4" y="72">C3</text>
<text x="73.8" y="73.1">R3</text>
<text x="73.8" y="75.5">0R</text>
<text x="92.2" y="73.3">R8</text>
<text x="92.4" y="75.6">220k</text>
<text x="108.7" y="76.7">U1B</text>
<text x="17.2" y="83.8">Conn_01x01</text>
<text x="21.4" y="81.5">J4</text>
<text x="105.5" y="83.4">+</text>
<text x="106.9" y="79">TLV2170</text>
<text x="128" y="81.9">1uF</text>
<text x="128.4" y="79.6">C6</text>
<text x="145.8" y="83">10k</text>
<text x="146.2" y="80.6">R7</text>
<text x="61" y="89.6">100nF</text>
<text x="62.4" y="87.2">C4</text>
<text x="73.8" y="88.4">R4</text>
<text x="175" y="85">J6</text>
<text x="175.4" y="87.3">Conn_01x01</text>
<text x="17.2" y="92.7">Conn_01x01</text>
<text x="21.4" y="90.3">J5</text>
<text x="73.5" y="90.7">30k</text>
<text x="109.8" y="94.5">220k</text>
<text x="110.6" y="92.2">R5</text>
<text x="140.4" y="92.3">R6</text>
<text x="140.6" y="94.7">220k</text>
<text x="175" y="93.8">J7</text>
<text x="110.1" y="99.9">C11</text>
<text x="175.4" y="96.2">Conn_01x01</text>
<text x="206.2" y="98.5">?</text>
<text x="206.3" y="96.2">C7</text>
<text x="224" y="98.5">?</text>
<text x="224.1" y="96.2">C8</text>
<text x="231.7" y="98.5">?</text>
<text x="231.9" y="96.2">R11</text>
<text x="249.4" y="98.5">?</text>
<text x="249.6" y="96.2">C10</text>
<text x="27.4" y="104.4">GND</text>
<text x="110.1" y="102.3">?pF</text>
<text x="136.6" y="104.4">GND</text>
<text x="163.3" y="105.7">GND</text>
<text x="205.1" y="111.2">?</text>
<text x="205.2" y="108.9">R9</text>
<text x="222.8" y="111.2">?</text>
<text x="223" y="108.9">R10</text>
<text x="232.9" y="111.2">?</text>
<text x="233" y="108.9">C9</text>
<text x="248.2" y="111.2">?</text>
<text x="248.4" y="108.9">R12</text>
<text x="205.5" y="120.9">J12</text>
<text x="205.9" y="123.2">Conn_01x01</text>
<text x="223.3" y="120.9">J13</text>
<text x="223.6" y="123.2">Conn_01x01</text>
<text x="248.7" y="120.9">J14</text>
<text x="249" y="123.2">Conn_01x01</text>
<text x="270.5" y="123.6">J15</text>
<text x="270.8" y="126">Conn_01x01</text>
<text x="266.1" y="134.9">GND</text>
<text x="97.6" y="160.2">J8</text>
<text x="118.7" y="160.2">J10</text>
<text x="67.5" y="163.6">H1</text>
<text x="67.9" y="165.9">MountingHole</text>
<text x="93.4" y="162.5">Conn_01x01</text>
<text x="115" y="162.5">Conn_01x01</text>
<text x="36.2" y="172.3">LOGO</text>
<text x="36.3" y="169.9">MARK1</text>
<text x="67.5" y="178.8">H2</text>
<text x="93.4" y="179">Conn_01x01</text>
<text x="97.6" y="176.7">J9</text>
<text x="103.6" y="174.2">GND</text>
<text x="115" y="179">Conn_01x01</text>
<text x="118.7" y="176.7">J11</text>
<text x="125.2" y="174.2">GND</text>
<text x="67.9" y="181.1">MountingHole</text>
<text x="103.6" y="190.7">GND</text>
<text x="125.2" y="190.7">GND</text>
</g>
<g font-size="1.8" fill="#0000c2">
<text x="63.5" y="24.1">Near op-amp</text>
<text x="132.1" y="27.1">Buffered bias supply</text>
<text x="132.1" y="29.2">(because reasons)</text>
<text x="104.1" y="34.8">Bias supply.</text>
<text x="162.6" y="35.4">OPAMP TABLE (best to worst)</text>
<text x="104.1" y="36.8">500ms from 0 to 4.5V</text>
<text x="162.6" y="37.5">TLV2170 - 1.2MHz, 2x125uA, 2.7-36V</text>
<text x="162.6" y="39.5">MC33171 - 1.8MHz, 2x180uA, 3.0-44V</text>
<text x="162.6" y="41.6">LM358 - 1.0MHz, 2x500uA, 3.0-32V</text>
<text x="162.6" y="43.7">TL062 (ST) - 1MHz, 2x200uA, 6.0-36V</text>
<text x="162.6" y="45.7">TL062 (TI) - 1MHz, 2x200uA, 10.0-30V (maybe 7.0-30V)</text>
<text x="19" y="65.2">Both ends of the humbucker go to J3 and J4</text>
<text x="19" y="67.3">Middle of buckers goes to GND (J5)</text>
<text x="207" y="67.2">Extra options available, for example</text>
<text x="207" y="69.2">- Coil splitting (short one to GND)</text>
<text x="207" y="71.3">- Tuned coil split (capacitor across one, or RC)</text>
<text x="154.9" y="74.9">Output, to volume control</text>
<text x="207" y="73.3">- Extra weirdness (you decide)</text>
<text x="207" y="75.4">-- (Could be a predefined tone control)</text>
<text x="207" y="77.5">-- (Could be a setting, so it simulates a neck pickup)</text>
<text x="21.6" y="110.9">VOICING</text>
<text x="21.6" y="112.9">Effect of C3 &amp; C4:</text>
<text x="90.2" y="111.8">Stuff 10-22pF, if problems with oscilating</text>
<text x="21.6" y="115">- lower value == less bass</text>
<text x="21.6" y="117.1">- bigger value -&gt; more bass</text>
<text x="21.6" y="121.2">Effect of (R3+R8) or (R4+R5)</text>
<text x="21.6" y="123.2">Total resistance of (R3+R8) or (R4+R5) is what &quot;loads&quot; the coil.</text>
<text x="21.6" y="125.3">-&gt; higher values will produce more &quot;bright&quot; sounds with more highs</text>
<text x="21.6" y="127.3">-&gt; lower values will be more dark, even muddy if you go to low.</text>
<text x="21.6" y="129.4">--&gt; To start, aim for a value of around 250k.</text>
<text x="21.6" y="131.5">--&gt; Values don't have to be the same. Experiment!</text>
<text x="21.6" y="135.6">Try to balance Total resistance of (R3+R8) and (R4+R5)</text>
<text x="21.6" y="137.6">against R4&amp;R5 == GAIN.</text>
<text x="27.9" y="154.6">Holes for the screws,</text>
<text x="94" y="154.1">Places for soldering to backplate</text>
<text x="27.9" y="156.7">that screw into the bobbins</text>
<text x="27.9" y="158.7">Screws heads are fi = 4mm</text>
<text x="94" y="156.2">(use copper braid, good stability)</text>
</g>
<g font-size="1.8">
<text x="249.8" y="82.5">COIL_MODS</text>
<text x="40.6" y="92.7">COIL_MODS</text>
</g>
</svg>
